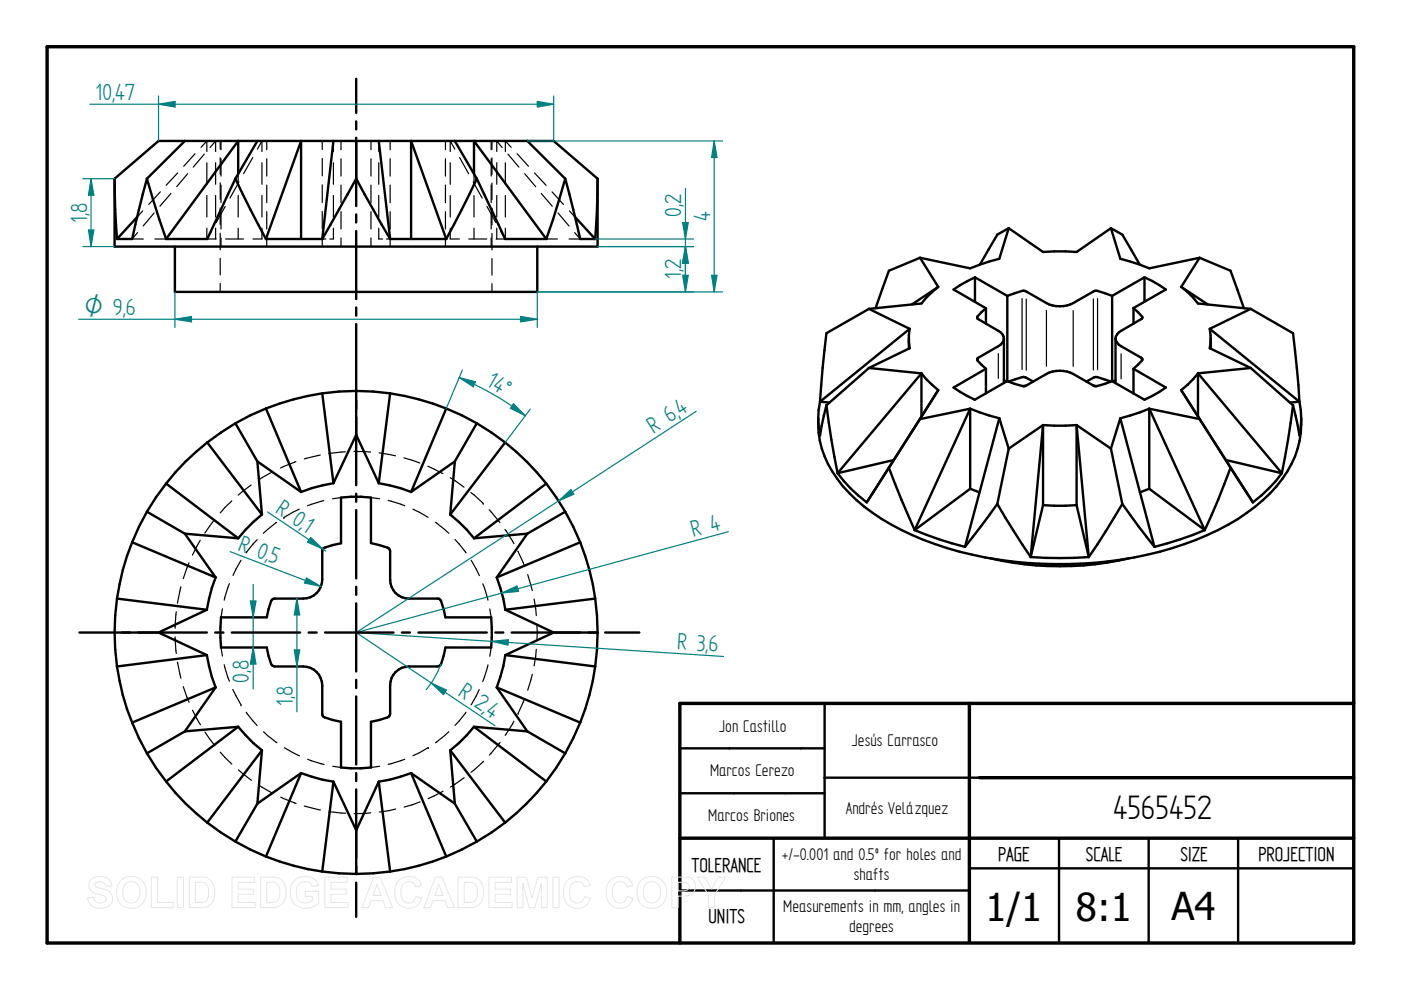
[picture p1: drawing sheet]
<svg xmlns="http://www.w3.org/2000/svg" width="297mm" height="210mm" viewBox="0 0 297 210" stroke-linecap="round" stroke-linejoin="round" font-family="sans-serif">
<path d="M10 9.9h277v190h-277zM205.5 149.1v50.5M287 149.1h-142.9v50.8M144.1 177.7h142.9M207.6 164.9h79.4" fill="none" stroke="#000" stroke-width=".72"/>
<g fill="none" stroke="#000" stroke-width=".51">
<path d="M24.3 37.9l9.3-8h83.8l9.3 8M24.3 37.9l.1 6.5 .4 6.3M31.2 37.9l2.6 8.6 1.4 4.2M31.2 37.9l-3.2 12.8h-3.2M39.2 29.9l-8 8M49.9 37.9l-6 12.8h-8.7M49.9 37.9l3.2 6.5 3.3 6.3M50.5 36.8v-6.9l-15.3 20.8M54.6 29.9l-4.7 8M70.7 29.9l-2.4 20.8M75.5 37.9l7.2 12.8M75.5 37.9l-7.2 12.8"/>
<path d="M75.5 29.9v8M80.3 29.9l2.4 20.8M96.4 29.9l4.7 8M100.5 36.8v-6.9l15.3 20.8M101.1 37.9l-3.2 6.5-3.3 6.3M101.1 37.9l6 12.8h8.7M111.8 29.9l8 8M119.8 37.9l3.2 12.8h3.2M119.8 37.9l-2.5 8.6-1.5 4.2M126.7 37.9v14.4h-102.4v-14.4M126.7 37.9l-.1 6.5-.4 6.3M29.1 46l-4.3 4.7"/>
<path d="M37.1 52.3v9.6h76.8v-9.6M56.4 50.7h11.9M63.8 50.7v-20.8l-7.4 20.8M82.7 50.7h11.9M87.2 50.7v-20.8l7.4 20.8M121.9 46l4.3 4.7M43.9 93.8a49.1 49.1 0 0 0-8.7 8.7M43.9 93.8l11.6 15.3M49.9 89.7l4.7 8.1M49.9 89.7l-6 4.1M54.6 97.8l9.2 6.5M54.6 97.8l.9 11.3"/>
<path d="M56.4 86.6l7.4 17.7M56.4 86.6l-3.3 1.5-3.2 1.6M68.3 83.4a54.9 54.9 0 0 0-11.9 3.2M68.3 83.4l2.4 19M75.5 92.2l4.8 10.2M75.5 82.9l3.6 .1 3.6 .4M75.5 82.9v9.3M75.5 82.9l-3.6 .1-3.6 .4M75.5 92.2l-4.8 10.2M82.7 83.4a53.7 53.7 0 0 1 11.9 3.2M82.7 83.4l-2.4 19M94.6 86.6l3.3 1.5 3.2 1.6"/>
<path d="M94.6 86.6l-7.4 17.7M96.4 97.8l-9.2 6.5M96.4 97.8l-.9 11.3M101.1 89.7l-4.7 8.1M101.1 89.7l3.1 2 2.9 2.1M107.1 93.8a53.1 53.1 0 0 1 8.7 8.7M107.1 93.8l-11.6 15.3M28 115a49.2 49.2 0 0 0-3.2 11.9M28 115l17.7 7.4M31.2 108.5l8 4.7M31.2 108.5l-1.7 3.2-1.5 3.3M35.2 102.5l15.3 11.6"/>
<path d="M35.2 102.5l-2.1 3-1.9 3M39.2 113.2l11.3 .9M39.2 113.2l6.5 9.2M55.5 109.1l-3.4 3.2-1.6 1.8M70.7 102.4l-4.6 1.1-2.3 .8M80.3 102.4l4.6 1.1 2.3 .8M95.5 109.1l3.5 3.2 1.5 1.8M111.8 113.2l-6.5 9.2M111.8 113.2l-11.3 .9M115.8 102.5l2.1 3 1.9 3M115.8 102.5l-15.3 11.6M119.8 108.5l1.7 3.2 1.5 3.3"/>
<path d="M119.8 108.5l-8 4.7M123 115l-17.7 7.4M123 115a51.8 51.8 0 0 1 3.2 11.9M24.3 134.1h9.3M24.3 134.1l.1 3.6 .4 3.6M24.8 126.9l19.1 2.4M24.8 126.9l-.4 3.6-.1 3.6M33.6 134.1l10.3 4.8M43.9 138.9l1 4.6 .8 2.3M43.9 129.3l-10.3 4.8M43.9 138.9l-19.1 2.4M45.7 122.4l-.8 2.3-1 4.6"/>
<path d="M46.9 130.9h9.7l.9-3.5 .5-.4 6.3-.1a4 4 0 0 0 4-4l.1-6.4 .4-.4 3.5-.9v-9.7l4.2-.2 2.2 .2v9.6l3.5 1 .4 .4 .1 6.4a4 4 0 0 0 4 4l6.4 .1 .4 .4 .9 3.5h9.7l.2 2.2-.2 4.2h-9.7l-.9 3.5-.4 .4-6.4 .1a4 4 0 0 0-4 4l-.1 6.4-.4 .4-3.5 .9v9.7l-4.3 .2-2.1-.2v-9.7l-3.5-.9-.4-.4-.1-6.4a4 4 0 0 0-4-4l-6.3-.1-.5-.4-.9-3.5h-9.7l-.2-2.1zM105.3 122.4l1.4 4.6 .4 2.3M107.1 129.3l10.3 4.8M107.1 138.9l-.4 2.3-1.4 4.6M107.1 138.9l19.1 2.4M117.4 134.1h9.3M117.4 134.1l-10.3 4.8M126.2 126.9l.4 3.6 .1 3.6M126.2 126.9l-19.1 2.4M126.7 134.1l-.1 3.6-.4 3.6M24.8 141.3a48.2 48.2 0 0 0 3.2 11.9M28 153.2l1.5 3.3 1.7 3.2"/>
<path d="M31.2 159.7l1.9 3.1 2.1 2.9M39.2 155.1l-8 4.6M45.7 145.8l-17.7 7.4M45.7 145.8l-6.5 9.3M50.5 154.1l-15.3 11.6M50.5 154.1l3.2 3.5 1.8 1.5M50.5 154.1l-11.3 1M55.5 159.1l-.9 11.3M55.5 159.1l-11.6 15.3M95.5 159.1l.9 11.3M95.5 159.1l11.6 15.3M100.5 154.1l11.3 1"/>
<path d="M100.5 154.1l15.3 11.6M100.5 154.1l-3.2 3.5-1.8 1.5M105.3 145.8l6.5 9.3M105.3 145.8l17.7 7.4M111.8 155.1l8 4.6M119.8 159.7l-1.9 3.1-2.1 2.9M123 153.2l-1.5 3.3-1.7 3.2M126.2 141.3a50.7 50.7 0 0 1-3.2 11.9M144.1 158.7h30.7M174.8 149.1v28.6M35.2 165.7a49.1 49.1 0 0 0 8.7 8.7M43.9 174.4l3 2.1 3 1.9"/>
<path d="M49.9 178.4l3.2 1.7 3.3 1.5M54.6 170.4l-4.7 8M63.8 163.9l-9.2 6.5M63.8 163.9l-7.4 17.7M63.8 163.9l4.6 1.4 2.3 .4M70.7 165.7l-2.4 19.1M70.7 165.7l4.8 10.3M75.5 176v9.3M80.3 165.7l2.4 19.1M80.3 165.7l-4.8 10.3M87.2 163.9l7.4 17.7M87.2 163.9l-4.6 1.4-2.3 .4"/>
<path d="M87.2 163.9l9.2 6.5M96.4 170.4l4.7 8M101.1 178.4l-3.2 1.7-3.3 1.5M107.1 174.4l-2.9 2.1-3.1 1.9M115.8 165.7a53.1 53.1 0 0 1-8.7 8.7M144.1 168.2h30.7M164 177.7v22.2M207.6 164.9h-32.8M224.5 177.7v22.2M243.5 177.7v22.2M262.5 177.7v22.2M56.4 181.6a51.8 51.8 0 0 0 11.9 3.2"/>
<path d="M68.3 184.8l3.6 .4 3.6 .1M82.7 184.8l-3.6 .4-3.6 .1M94.6 181.6a50.7 50.7 0 0 1-11.9 3.2M144.1 188.8h61.4M205.5 184.1h81.5"/>
</g>
<g fill="none" stroke="#000" stroke-width=".25">
<path d="M37.7 36.7l-2.5 2.6M39.8 36.8l-2.3 2.8M41.4 32.6l-2.5 2.7M42.6 31.2l1.3-1.3v2.2M43.3 32.7l-2.3 2.7M43.9 34.5v4.6M44.5 31.3l1.2-1.4v2.2M45.7 34.5v4.6M46.7 29.9v1.7M46.7 33.4v3.6M46.7 38.8v3.5M46.9 29.9v1.8"/>
<path d="M46.9 33.7v3.6M46.9 39.2v3.8M50.5 36.8v2.3M50.7 38.6l-1.9 3.4M53.6 33.4l-2 3.4M54.6 31.6l.9-1.7v2.2M55.5 34.5v4.6M56.6 29.9v1.8M56.6 33.7v3.6M56.6 39.2v3.8M68.3 29.9v1.8M68.3 33.6v3.7"/>
<path d="M68.3 39.2v3.7M70.7 29.9v2.2M70.7 34.5v4.6M72.3 29.9v1.8M72.3 33.7v3.6M72.3 39.2v3.8M78.7 29.9v1.8M78.7 33.7v3.6M78.7 39.2v3.8M80.3 29.9v2.2M80.3 34.5v4.6M82.7 29.9v1.8"/>
<path d="M82.7 33.7v3.6M82.7 39.2v3.8M94.4 29.9v1.8M94.4 33.7v3.6M94.4 39.2v3.8M95.5 34.5v4.6M96.4 31.6l-.9-1.7v2.2M97.4 33.4l2 3.4M100.3 38.6l1.9 3.4M100.5 36.8v2.3M104.1 29.9v1.8M104.1 33.7v3.6"/>
<path d="M104.1 39.2v3.8M104.3 29.9v1.8M104.3 33.5v3.5M104.3 38.8v3.5M105.3 34.5v4.6M106.5 31.3l-1.2-1.4v2.2M107.1 34.5v4.6M107.7 32.7l2.3 2.7M108.4 31.2l-1.3-1.3v2.2M109.6 32.6l2.5 2.7M111.2 36.8l2.4 2.8M113.3 36.7l2.5 2.6"/>
<path d="M29.2 49.3l-1.2 1.4h2.4M30.3 44.7l-1.2 1.3M32.7 45.2l-2.4 2.7M32.8 50.7h2.4M34 40.7l-2.5 2.6M36.2 41l-2.3 2.7M43.9 41.4v4.6M43.9 48.4v2.3M44.9 49l-1 1.7h1.9M45.7 41.4v4.6M45.7 48.4v2.3M46.7 44.1v3.5"/>
<path d="M46.7 49.4v3.6M46.7 54.8v3.5M46.9 44.9v3.7M46.9 50.5v1.8M47.7 43.8l-1.9 3.4M47.8 50.7h3.8M50.5 41.4v4.6M50.5 48.4v2.3M55.5 48.4v2.3h-1.9M55.5 41.4v4.6M56.6 44.9v3.7M56.6 50.5v1.8"/>
<path d="M68.3 50.7h.8M68.3 44.8v3.7M68.3 50.4v1.9M70.7 48.4v2.3h-.8M70.7 41.4v4.6M72.3 44.9v3.7M72.3 50.5v1.8M78.7 44.9v3.7M78.7 50.5v1.8M80.3 48.4v2.3h.8M80.3 41.4v4.6M82 50.7h.7"/>
<path d="M82.7 44.9v3.7M82.7 50.5v1.8M94.4 44.9v3.7M94.4 50.5v1.8M95.5 48.4v2.3h1.9M95.5 41.4v4.6M99.4 50.7h3.8M100.5 41.4v4.6M100.5 48.4v2.3M103.2 43.8l2 3.4M104.1 44.9v3.7M104.1 50.5v1.8"/>
<path d="M104.3 44.2v3.5M104.3 49.5v3.5M104.3 54.8v3.5M105.2 50.7h1.9M105.3 41.4v4.6M105.3 48.4v2.3M106.1 49l1 1.7M107.1 41.4v4.6M107.1 48.4v2.3M114.8 41l2.3 2.7M115.8 50.7h2.4M117 40.7l2.5 2.6"/>
<path d="M118.3 45.2l2.3 2.7M120.7 44.7l1.2 1.3M121.8 49.3l1.2 1.4h-2.4M46.7 60.1v1.8M104.3 60.2v1.7M62.7 97.9l-3.2 1.3M67.9 96.5l-3.4 .8M73.2 95.8l-3.5 .3M75.1 95.7l3.5 .1M80.4 96l3.5 .6M85.6 97.1l3.4 1.1M90.7 98.8l3.2 1.6"/>
<path d="M40.1 119.3l-1.2 3.4M42.5 114.6l-1.7 3.1M45.5 110.2l-2.1 2.8M49.1 106.2l-2.4 2.6M51.1 118.8l-1.7 3.2M53.3 102.8l-2.8 2.2M54.5 114.4l-2.3 2.8M57.8 100l-3 1.8M57.8 100h.1M58.7 110.7l-2.9 2.4M60.2 109.7h.1M63.5 107.9l-3.3 1.8"/>
<path d="M68.7 106.1l-3.5 1.1M72.3 105.5l-1.8 .2M78.7 105.5l1.8 .2M82.3 106.1l3.5 1.1M87.5 108l3.3 1.7M92.3 110.7l2.9 2.4M95.5 101.3l2.9 2M96.5 114.4l2.3 2.8M99.8 104.4l2.6 2.3M99.9 118.8l1.7 3.2M102.4 106.7h.1M103.7 108.1l2.3 2.7"/>
<path d="M107.1 112.3l1.9 3M109.8 116.9l1.4 3.2M37.1 135l.3 3.6M37.4 129.7l-.3 3.5M38.4 124.4l-.8 3.5M46.9 137.3l.3 1.8M47.2 129.1l-.3 1.8M48.6 123.7l-1.1 3.6M102.4 123.8l1.1 3.5M103.8 129.1l.3 1.8M104.1 137.3l-.3 1.8M111.9 121.8l1 3.4"/>
<path d="M113.2 127l.5 3.5M113.7 137.7l-.5 3.5M113.8 132.3v3.5M37.6 140.4h.1M37.6 140.4l.8 3.4M38.9 145.6l1.2 3.3M40.8 150.6l1.7 3.1M43.5 155.2l2 2.9M46.7 159.5l2.4 2.5M47.5 140.9l1.1 3.5M49.4 146.2l1.7 3.2M51.1 149.4h.1"/>
<path d="M52.2 151l2.3 2.8M55.9 155.2l2.8 2.3M60.3 158.5l3.2 1.8M90.8 158.5l-3.3 1.7M90.8 158.5h.1M95.2 155.2l-2.9 2.3M98.8 151l-2.3 2.8M101.6 146.2l-1.7 3.2M103.5 141l-1.1 3.5M106 157.4l-2.2 2.7M109 152.9l-1.9 3M109.9 151.3h.1"/>
<path d="M111.2 148.1l-1.3 3.2M112.9 143l-1 3.3M50.5 163.2l2.8 2.2M54.8 166.5l3.1 1.7M59.5 169l3.3 1.3M64.5 170.9l3.4 .8M65.2 161l3.5 1.1M69.8 172.1l3.5 .3M69.8 172.1h.1M70.6 162.5l1.7 .2M78.6 172.3l-3.5 .2M80.5 162.5l-1.8 .2"/>
<path d="M83.9 171.5l-3.5 .7M85.8 161l-3.5 1.1M89.1 170l-3.4 1.1M93.9 167.8l-3.1 1.5M98.4 164.9l-2.9 2M102.5 161.4l-2.6 2.3"/>
</g>
<path d="M147.6 87.2l-72.1 46.9M118.4 106.2l2.6-2.4 .7 1z" fill="none" stroke="#008080" stroke-width=".25"/>
<path d="M118.4 106.2l2.6-2.4 .7 1z" fill="#008080"/>
<path d="M111.8 29.9h41.4M150.9 58.4h1.1l-.6 3.5zM113.9 61.9h39.3" fill="none" stroke="#008080" stroke-width=".25"/>
<path d="M150.9 58.4h1.1l-.6 3.5z" fill="#008080"/>
<path d="M151.4 29.9l.6 3.5h-1.1z" fill="none" stroke="#008080" stroke-width=".25"/>
<path d="M151.4 29.9l.6 3.5h-1.1z" fill="#008080"/>
<path d="M151.4 29.9v32M126.7 52.3h20.4M144.7 58.4h1.2l-.6 3.5zM113.9 61.9h33.2" fill="none" stroke="#008080" stroke-width=".25"/>
<path d="M144.7 58.4h1.2l-.6 3.5z" fill="#008080"/>
<path d="M145.3 52.3l.6 3.5h-1.2z" fill="none" stroke="#008080" stroke-width=".25"/>
<path d="M145.3 52.3l.6 3.5h-1.2z" fill="#008080"/>
<path d="M126.2 50.7h20.9M126.7 52.3h20.4M145.3 52.3v9.6M145.3 52.3l.6 3.5h-1.2z" fill="none" stroke="#008080" stroke-width=".25"/>
<path d="M145.3 52.3l.6 3.5h-1.2z" fill="#008080"/>
<path d="M144.7 47.2h1.2l-.6 3.5z" fill="none" stroke="#008080" stroke-width=".25"/>
<path d="M144.7 47.2h1.2l-.6 3.5z" fill="#008080"/>
<path d="M145.3 40v19.3M75.5 134.1l77.9 5.1M104.3 136l3.5-.4-.1 1.2z" fill="none" stroke="#008080" stroke-width=".25"/>
<path d="M104.3 136l3.5-.4-.1 1.2z" fill="#008080"/>
<path d="M154.4 112.7l-78.9 21.4M106.4 125.7l3.2-1.5 .3 1.2z" fill="none" stroke="#008080" stroke-width=".25"/>
<path d="M106.4 125.7l3.2-1.5 .3 1.2z" fill="#008080"/>
<path d="M56.7 108.5l12.4 8.3M65.9 114l2.5 2.4-3.2-1.5z" fill="none" stroke="#008080" stroke-width=".25"/>
<path d="M65.9 114l2.5 2.4-3.2-1.5z" fill="#008080"/>
<path d="M53.7 137.3l.6 3.5h-1.2z" fill="none" stroke="#008080" stroke-width=".25"/>
<path d="M53.7 137.3l.6 3.5h-1.2z" fill="#008080"/>
<path d="M53.1 127.4h1.2l-.6 3.5z" fill="none" stroke="#008080" stroke-width=".25"/>
<path d="M53.1 127.4h1.2l-.6 3.5z" fill="#008080"/>
<path d="M53.7 123.9v22.2M62.4 137.8h1.1l-.6 3.5z" fill="none" stroke="#008080" stroke-width=".25"/>
<path d="M62.4 137.8h1.1l-.6 3.5z" fill="#008080"/>
<path d="M62.9 126.9l.6 3.5h-1.1z" fill="none" stroke="#008080" stroke-width=".25"/>
<path d="M62.9 126.9l.6 3.5h-1.1z" fill="#008080"/>
<path d="M48.8 117l19.2 7.3M62.9 126.9v24M65 122.6l3 1.7-3.4-.7z" fill="none" stroke="#008080" stroke-width=".25"/>
<path d="M65 122.6l3 1.7-3.4-.7z" fill="#008080"/>
<path d="M75.5 134.1l29.4 19.8M91.4 144.8l3.3 1.5-.7 1zM93.5 140.8l-1.9 3.7-1.2 1.7" fill="none" stroke="#008080" stroke-width=".25"/>
<path d="M91.4 144.8l3.3 1.5-.7 1z" fill="#008080"/>
<g fill="none" stroke="#000" stroke-width=".51">
<path d="M75.5 16.7v7.2M75.5 25.7v1.7M75.5 29.2v14.5M75.5 45.5v1.7M75.5 49v14.4M75.5 65.2v1.7M75.5 68.7v14.4M75.5 85v1.7M75.5 88.4v14.5M75.5 104.7v1.7M75.5 108.2v14.4M16.8 134.1h7.2"/>
<path d="M25.9 134.1h1.7M29.3 134.1h14.6M45.6 134.1h1.8M49.1 134.1h14.5M65.4 134.1h1.7M68.9 134.1h14.5M75.5 124.4v1.7M75.5 127.9v14.5M85.2 134.1h1.7M88.7 134.1h14.5M105 134.1h1.7M108.5 134.1h14.5"/>
<path d="M124.8 134.1h1.7M128.3 134.1h7.2M75.5 144.1v1.8M75.5 147.7v14.4M75.5 163.9v1.7M75.5 167.4v14.5M75.5 183.6v1.7M75.5 187.2v7.2"/>
</g>
<path d="M37.1 67.7l3.5-.6v1.1zM37.1 61.9v7.5M113.9 61.9v7.5" fill="none" stroke="#008080" stroke-width=".25"/>
<path d="M37.1 67.7l3.5-.6v1.1z" fill="#008080"/>
<path d="M110.4 67.1l3.5 .6-3.5 .5z" fill="none" stroke="#008080" stroke-width=".25"/>
<path d="M110.4 67.1l3.5 .6-3.5 .5z" fill="#008080"/>
<path d="M16.7 67.7h97.2M98 78.4l-3.4 8.2M108.9 85.6l2.5 2.5-3.2-1.5zM112.4 86.7l-5.3 7.1" fill="none" stroke="#008080" stroke-width=".25"/>
<path d="M108.9 85.6l2.5 2.5-3.2-1.5z" fill="#008080"/>
<path d="M97.4 80.1l3.4 .8-.5 1.1z" fill="none" stroke="#008080" stroke-width=".25"/>
<path d="M97.4 80.1l3.4 .8-.5 1.1z" fill="#008080"/>
<path d="M33.6 20.4v9.5M33.6 22.1l3.5-.6v1.2zM117.4 20.4v9.5M97.4 80.1a63.1 63.1 0 0 1 14 8" fill="none" stroke="#008080" stroke-width=".25"/>
<path d="M33.6 22.1l3.5-.6v1.2z" fill="#008080"/>
<path d="M113.9 21.5l3.5 .6-3.5 .6z" fill="none" stroke="#008080" stroke-width=".25"/>
<path d="M113.9 21.5l3.5 .6-3.5 .6z" fill="#008080"/>
<path d="M17.6 37.9h6.7M19 22.1h98.4M17.6 52.3h6.7M18.8 48.8h1.1l-.6 3.5z" fill="none" stroke="#008080" stroke-width=".25"/>
<path d="M18.8 48.8h1.1l-.6 3.5z" fill="#008080"/>
<path d="M19.3 37.9l.6 3.5h-1.1z" fill="none" stroke="#008080" stroke-width=".25"/>
<path d="M19.3 37.9l.6 3.5h-1.1z" fill="#008080"/>
<path d="M19.3 37.9v14.4" fill="none" stroke="#008080" stroke-width=".25"/>
<g fill="none" stroke="#000" stroke-width=".51">
<path d="M195.1 54.7l-6.6 2.7-2.9 8M195.1 54.7l3.8 6.1M206.7 58.8l6.9 3.9M206.7 58.8v5.2M206.7 58.8l-3.1 1.7-1.4 .9 6.8 4M213.9 48.4l-2 6.5-2.2 .6-4 1.4-10.6-2.2M213.9 48.4l7.2 5 2.4-.1 4.8 .1 7.2-5M213.9 48.4l-2.4 1.3-3.7 6.4M235.5 48.4l2 6.5 4.2 1.2 2 .8 10.6-2.2M235.5 48.4l2.5 1.3 3.6 6.4M242.7 58.8l-6.9 3.9M242.7 58.8v5.2"/>
<path d="M242.7 58.8l1.6 .8 2.9 1.8-6.9 3.9M254.3 54.7l6.6 2.7 2.8 8M254.3 54.7l-3.9 6.1M184.2 78l-9 7.9M184.2 78l11.2 1.2M184.2 65.5l8.7 4.2M184.2 65.5l-9 5.2-.8 7.3-.5 7.2M192.7 72.5l.2 1.3-8.7 4.2M192.9 69.7l-19 15.5M192.9 69.7l-.2 1.4v2.8M195.4 79.2l1 1.2 2.5 2.3M195.4 79.2v9.1"/>
<path d="M195.4 79.2l-17.8 21.1M198.9 60.8l-2.5 2.3-1 1.2-11.2 1.2M198.9 60.8l-5.6 3.8M209 65.4v3.2M209 78.2v5.2M209 78.2l-6.8 4 1.4 .9 3.1 1.7 6.8-4 3.2 1 .6 .1 4.6-2.6a6.3 6.3 0 0 1 5.6 0l4.6 2.6 .6-.1 3.1-1M209 65.4l-1.8 1.7v.4l4.5 2.6a1.99 1.99 0 0 1 1.1 1.7M212.8 71.8a1.98 1.98 0 0 1-1.1 1.6l-4.5 2.6v.4l1.8 1.8M212.8 71.8v9.4M213.6 62.7l3.1-1h.6l4.6 2.6a6.3 6.3 0 0 0 5.6 0l4.6-2.6h.6l3.1 1M213.6 62.7v18.1M235.8 62.7v18.1"/>
<path d="M236.5 71.8a2.23 2.23 0 0 0 1.2 1.6l4.4 2.6v.4l-1.8 1.8M236.5 71.8v9.4M240.3 65.3l1.8 1.8v.4l-4.4 2.6a2.26 2.26 0 0 0-1.2 1.7M240.3 78.2l6.9 4-2.9 1.7-1.6 .9-6.9-4M240.3 65.3v3.3M240.3 78.2v5.2M250.4 60.8l5.7 3.8M250.4 60.8l1.4 1.1 2.2 2.4 11.2 1.2M254 79.2v9.1M254 79.2l17.8 21.1M254 79.2l-1 1.2-2.6 2.3M256.5 69.7l19 15.5"/>
<path d="M256.5 69.7l.2 2.8-.2 1.3 8.7 4.2M256.7 71.8v2.1M265.2 65.5l8.9 5.2 1.2 10.9 .2 3.6M265.2 78l8.9 7.9M265.2 65.5l-8.7 4.2M265.2 78l-11.2 1.2M173.5 88.8a20.8 20.8 0 0 0 6.6 15.8 49.1 49.1 0 0 0 20.7 11.6 85 85 0 0 0 50.3-.8 47.3 47.3 0 0 0 18.2-10.8 20.5 20.5 0 0 0 6.6-15.8M173.9 85.2l-.3 1.8-.1 1.8M173.9 85.2l2 .1M175.2 85.9l1.1 7.4 1.3 7M175.2 85.9l-1.3 6.4-.4-3.5M188.5 99.2l2.6 6.8 2.8 6.4"/>
<path d="M189.5 97.5l-11.9 2.8M195.1 88.9l-11.3 17.6M198.9 82.7l-15.1 23.8M198.9 82.7l-3.8 6.2M205.7 86.7l-10.6 2.2M205.7 86.7l-11.8 25.7M205.7 86.7v16.9M205.7 86.7l4 1.4 2.2 .6M211.9 88.7l-7.3 27.3M211.9 88.7l2 6.4M212.8 80.6l.6 .3M213.8 80.9l3.2-1 2 1"/>
<path d="M213.9 95.1l-2.4 11.7M217.5 81.8l-.6 .1M221.1 90.1l-2.6 28M221.1 90.1v17M221.1 90.1l-7.2 5M221.1 90.1l4.8 .2 2.4-.2M228.3 90.1v17M228.3 90.1l7.2 5M228.3 90.1l2.5 28M231.9 81.8l.5 .1M235.5 95.1l2.5 11.7M235.5 80.9l-3.1-1-2.1 1"/>
<path d="M236.5 80.6l-.5 .3M237.5 88.7l-2 6.4M237.5 88.7l7.3 27.3M243.7 86.7l-2 .7-4.2 1.3M243.7 86.7l11.7 25.7M243.7 86.7v16.9M243.7 86.7l10.6 2.2M250.4 82.7l15.2 23.8M250.4 82.7l10.5 16.5M259.9 97.5l11.9 2.8M260.9 99.2l4.7 7.3M260.9 99.2a157.2 157.2 0 0 1-5.5 13.2"/>
<path d="M274.1 85.9l1.4 6.4 .4-3.5M274.1 85.9l-1 7.4-1.3 7M275.5 85.2l-2 .1M275.5 85.2l.3 1.8 .1 1.8M177.6 100.3a29.1 29.1 0 0 0 6.2 6.2M193.9 112.4a73.9 73.9 0 0 0 10.7 3.6M205.7 103.6l-11.8 8.8M205.7 103.6l2 .8M209.9 118.4a65.1 65.1 0 0 0 29.5 0M211.5 106.8l-6.9 9.2M211.5 106.8l3.5 5.8 3.5 5.5M218.5 118.1a89.7 89.7 0 0 0 12.3 0"/>
<path d="M221.1 107.1l-2.6 11M228.3 107.1l-4.8 .1-2.4-.1M228.3 107.1l2.5 11M238 106.8l-3.6 5.8-3.6 5.5M238 106.8l6.8 9.2M243.7 103.6l-2 .8M243.7 103.6l11.7 8.8M255.4 112.4a73.9 73.9 0 0 1-10.6 3.6M271.8 100.3a30.3 30.3 0 0 1-6.2 6.2"/>
</g>
<path d="M207.2 67.3v.1M207.4 76.1v.3M211.7 75v5.2M216.7 63.3v15.1M217.6 63.4v15.1M221.9 65.8v11.8M227.5 65.9v11.8M231.8 63.4v15M232.7 63.3v15.1M237.7 75v5.3M242 76.1v.3M242.1 67.2v.2" fill="none" stroke="#000" stroke-width=".25"/>
<g fill="none" stroke="#e6e6e6" stroke-width=".21">
<path d="M19.3 186.5a3.1 3.1 0 0 1 4 .2l.4 1.1-1.3 .1a1.28 1.28 0 0 0-1-1 1.28 1.28 0 0 0-1.3 .5v.4a5.6 5.6 0 0 0 2.5 .9 1.98 1.98 0 0 1 1.2 2.4 1.98 1.98 0 0 1-2.2 1.5 2.48 2.48 0 0 1-3-2.2l1.2-.2a1.44 1.44 0 0 0 1.3 1.3 1.44 1.44 0 0 0 1.5-.9 1.18 1.18 0 0 0-1.4-.9 2.36 2.36 0 0 1-2.4-2l.1-.7zM25.8 186.5a3.3 3.3 0 0 1 3.9-.1 3.3 3.3 0 0 1 1.2 3.8 3.2 3.2 0 0 1-3.8 2.3 3.2 3.2 0 0 1-2.4-3.8 3 3 0 0 1 1.1-2.2zM26.5 187.5a1.87 1.87 0 0 1 2.2-.4 1.87 1.87 0 0 1 1 2.1 1.87 1.87 0 0 1-1.8 2.3 1.87 1.87 0 0 1-1.9-2.3l.1-.8zM32.1 186h1.3v5.3h3.3v1.1h-4.6zM37.6 186h1.3v6.4h-1.3zM40.1 186h2.4a2.79 2.79 0 0 1 3 3.3 2.79 2.79 0 0 1-2.9 3.1h-2.5zM41.4 187.1a2.64 2.64 0 0 1 2.5 .5 3.3 3.3 0 0 1-.3 3.5l-.8 .2h-1.4zM49.2 186h4.8v1.1h-3.5v1.4h3.2v1.1h-3.2v1.7h3.6v1.1h-4.9zM55.2 186h2.4a2.79 2.79 0 0 1 3.1 3.3 2.79 2.79 0 0 1-3 3.1h-2.5zM56.6 187.1a2.64 2.64 0 0 1 2.4 .5 3.3 3.3 0 0 1-.3 3.5l-.8 .2h-1.3zM62.3 186.8a3.6 3.6 0 0 1 4.6-.2l.6 1.1-1.3 .3a1.8 1.8 0 0 0-2.2-1 1.8 1.8 0 0 0-1.2 2.1 2.01 2.01 0 0 0 1.1 2.2 2.01 2.01 0 0 0 2.3-.4v-.8h-1.5v-1.1h2.9v2.6a3.8 3.8 0 0 1-5.5-.3 4 4 0 0 1 .2-4.5zM68.9 186h4.8v1.1h-3.5v1.4h3.2v1.1h-3.2v1.7h3.6v1.1h-4.9z"/>
<path d="M79.2 186h1.4l2.6 6.4h-1.4l-.6-1.4h-2.5l-.6 1.4h-1.4zM79.9 187.5l.9 2.4h-1.7zM84.5 186.7a2.87 2.87 0 0 1 4.9 1l-1.3 .3a1.6 1.6 0 0 0-1.8-1 1.6 1.6 0 0 0-1.3 1.7 2.19 2.19 0 0 0 1.3 2.7 1.55 1.55 0 0 0 1.9-1.3l1.2 .4a2.93 2.93 0 0 1-3.4 2 2.93 2.93 0 0 1-2.3-3.3v-.6a3.2 3.2 0 0 1 .8-1.9zM92.3 186h1.4l2.6 6.4h-1.4l-.5-1.4h-2.6l-.5 1.4h-1.4zM93 187.5l.9 2.4h-1.7zM97.1 186h2.4a2.79 2.79 0 0 1 3 3.3 2.79 2.79 0 0 1-2.9 3.1h-2.5zM98.4 187.1a2.64 2.64 0 0 1 2.4 .5 3.3 3.3 0 0 1-.2 3.5l-.9 .2h-1.3zM103.7 186h4.8v1.1h-3.5v1.4h3.2v1.1h-3.2v1.7h3.6v1.1h-4.9zM109.6 186h2l1.2 4.4 1.2-4.4h2v6.4h-1.2v-5.1l-1.4 5.1h-1.2l-1.3-5.1v5.1h-1.3zM117.2 186h1.3v6.4h-1.3zM120.3 186.7a2.87 2.87 0 0 1 4.8 1l-1.2 .3a1.6 1.6 0 0 0-1.9-1 1.6 1.6 0 0 0-1.2 1.7 2.19 2.19 0 0 0 1.3 2.7 1.55 1.55 0 0 0 1.8-1.3l1.3 .4a2.93 2.93 0 0 1-3.5 2 2.93 2.93 0 0 1-2.2-3.3v-.6a3.2 3.2 0 0 1 .8-1.9zM129.3 186.7a2.87 2.87 0 0 1 4.9 1l-1.2 .3a1.6 1.6 0 0 0-1.9-1 1.6 1.6 0 0 0-1.3 1.7 2.19 2.19 0 0 0 1.3 2.7 1.55 1.55 0 0 0 1.9-1.3l1.2 .4a2.93 2.93 0 0 1-3.4 2 2.93 2.93 0 0 1-2.3-3.3l.1-.6a3.2 3.2 0 0 1 .7-1.9z"/>
<path d="M136.2 186.5a3.3 3.3 0 0 1 3.9-.1 3.3 3.3 0 0 1 1.1 3.8 3.2 3.2 0 0 1-3.7 2.3 3.2 3.2 0 0 1-2.4-3.8 3 3 0 0 1 1.1-2.2zM136.9 187.5a1.87 1.87 0 0 1 2.2-.4 1.87 1.87 0 0 1 .9 2.1 1.87 1.87 0 0 1-1.8 2.3 1.87 1.87 0 0 1-1.8-2.3l.1-.8zM142.4 186h2.1a2.5 2.5 0 0 1 2.7 1 2.08 2.08 0 0 1-.1 2.2 2.08 2.08 0 0 1-2.1 .8h-1.2v2.4h-1.4zM143.8 187.1h.6a1.28 1.28 0 0 1 1.7 .9 1.22 1.22 0 0 1-1.6 .9h-.7zM147.8 186h1.5l1.6 2.5 1.4-2.5h1.6l-2.4 3.7v2.7h-1.3v-2.7z"/>
</g>
<g font-size="8.1">
<text x="236" y="173.7">4565452</text>
<text x="208.9" y="195.3">1/1</text>
<text x="228.1" y="195.3">8:1</text>
<text x="248.4" y="195.1">A4</text>
</g>
<g font-size="5.6" fill="#008080">
<text x="20.3" y="21.2">10,47</text>
<text x="18.5" y="47.2" transform="rotate(-90 18.5 47.2)">1,8</text>
<text x="144.4" y="46.1" transform="rotate(-90 144.4 46.1)">0,2</text>
<text x="150.6" y="46.9" transform="rotate(-90 150.6 46.9)">4</text>
<text x="144.4" y="59.2" transform="rotate(-90 144.4 59.2)">1,2</text>
<text x="103" y="81.7" transform="rotate(30 103 81.7)">14°</text>
<text x="144.4" y="88.3" transform="rotate(-33 144.4 88.3)">4</text>
<text x="138.6" y="92.1" transform="rotate(-33 138.6 92.1)">R 6,</text>
<text x="58.2" y="108.5" transform="rotate(34 58.2 108.5)">R 0,</text>
<text x="63.9" y="112.4" transform="rotate(34 63.9 112.4)">1</text>
<text x="147" y="113.8" transform="rotate(-15 147 113.8)">R 4</text>
<text x="50.3" y="116.6" transform="rotate(21 50.3 116.6)">R 0,</text>
<text x="56.7" y="119" transform="rotate(21 56.7 119)">5</text>
<text x="143.5" y="137.7" transform="rotate(4 143.5 137.7)">R 3,</text>
<text x="150.1" y="138.1" transform="rotate(4 150.1 138.1)">6</text>
<text x="52.8" y="144.9" transform="rotate(-90 52.8 144.9)">0,8</text>
<text x="62.1" y="149.7" transform="rotate(-90 62.1 149.7)">1,8</text>
<text x="96.9" y="147.4" transform="rotate(34 96.9 147.4)">R 2,</text>
<text x="102.7" y="151.3" transform="rotate(34 102.7 151.3)">4</text>
</g>
<text font-size="5.4" fill="#008080" x="17.9" y="66.8">O 9,6</text>
<g font-size="4.8">
<text x="146.6" y="184.8">TOLERANCE</text>
<text x="211.6" y="182.5">PAGE</text>
<text x="230.2" y="182.5">SCALE</text>
<text x="250.3" y="182.5">SIZE</text>
<text x="266.8" y="182.5">PROJECTION</text>
<text x="150.2" y="195.8">UNITS</text>
</g>
<g font-size="4.1">
<text x="152.5" y="155.1">Jon Castillo</text>
<text x="180.6" y="158.2">Jesús Carrasco</text>
<text x="150.5" y="164.5">Marcos Cerezo</text>
<text x="179.3" y="172.6">Andrés Velázquez</text>
<text x="150.2" y="174.1">Marcos Briones</text>
<text x="165.8" y="182.4">+/-0.001 and 0.5º for holes and</text>
<text x="181" y="186.6">shafts</text>
<text x="166.1" y="193.5">Measurements in mm, angles in</text>
<text x="180" y="197.6">degrees</text>
</g>
</svg>
